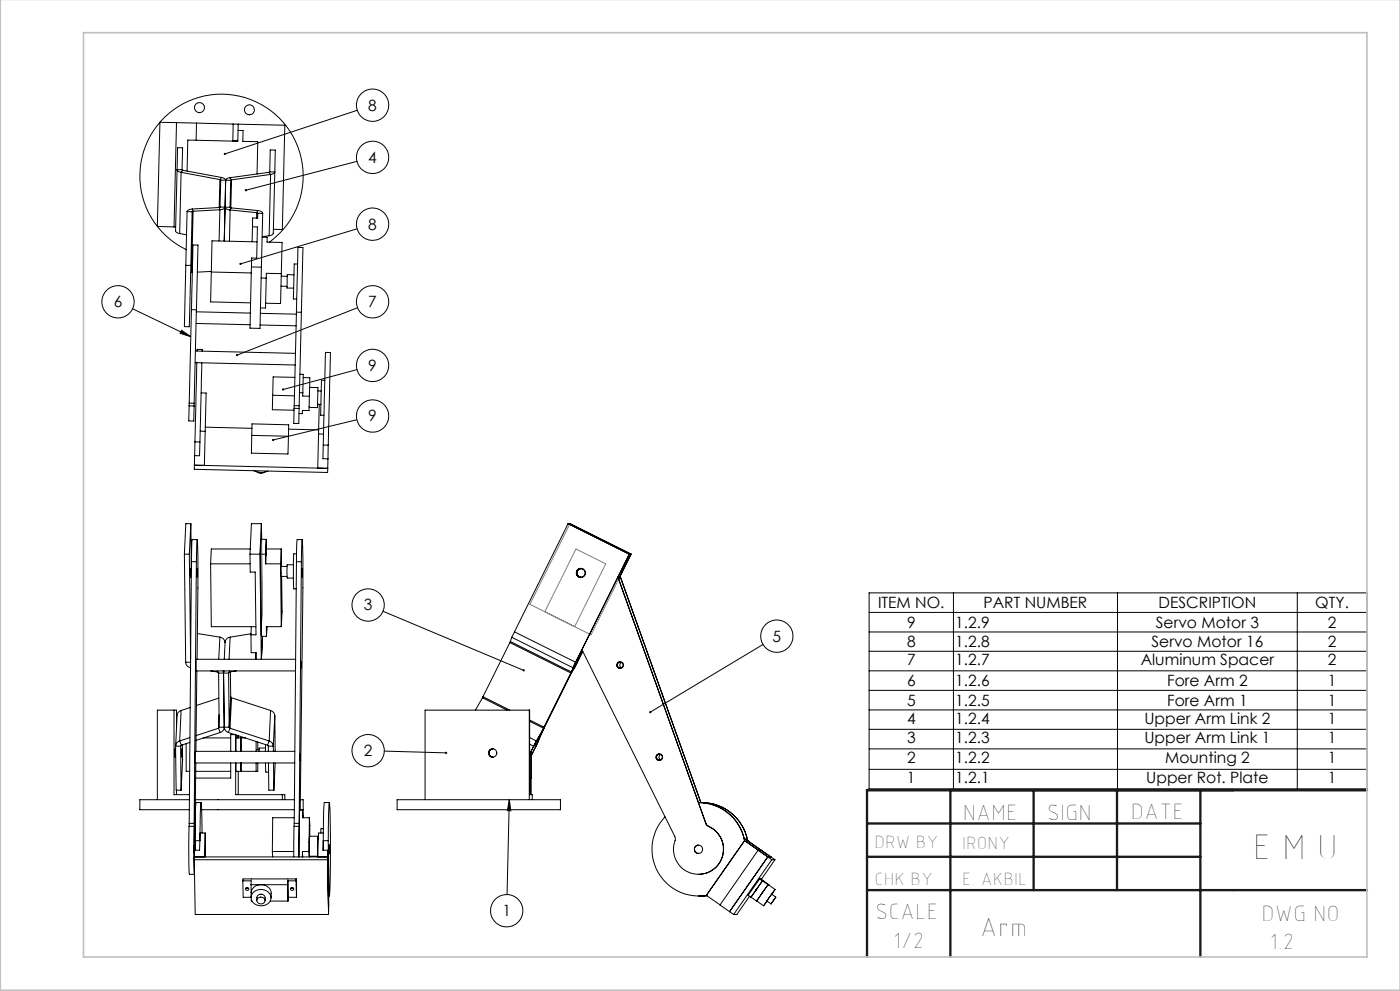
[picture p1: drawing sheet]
<svg xmlns="http://www.w3.org/2000/svg" width="420mm" height="297mm" viewBox="0 0 420 297" stroke-linecap="round" stroke-linejoin="round" font-family="sans-serif">
<g fill="none" stroke="#000" stroke-width=".3">
<path d="M53 36.8l32.4 .7-.7 31.3-2.7-.1M53 36.8l-5-.1-.8 31.2 5 .1M53 36.8l-.8 31.2M58.9 36.9l-.1 5.1M70 37.2l-.2 5M71.4 39.1h1.5l-.1 3.3 4.5 .1-.2 9.6M71.5 37.2l-.2 5M107.2 33.1l-39.7 13M53.1 50.8a1.19 1.19 0 0 0 1.2 .8M53.1 50.8l-.4 18.4a1.3 1.3 0 0 0 1.2 .8M53.1 50.8l1.5 .1M53.1 50.8l.2-6.5h1.5l-.2 6.6"/>
<path d="M54.3 51.6l11.7 2.2M54.3 51.6l-.4 18.4M54.6 50.9l.3 .1M54.9 51l-.6 .6M54.9 51l11.6 2.2M66 53.8l.2 .2M66 53.8l-.2 8.4M66.2 54h3M66.2 54l-.2 8.1M66.5 53.2l.9 .3 .3 .5M66.5 53.2l-.5 .6M67.7 54l-.2 8.1"/>
<path d="M69 53.3a1.27 1.27 0 0 0-1.3 .7M69 53.3l.5 .6M69.2 54l-.2 8.1M69.5 53.9l-.3 .1M69.5 53.9l-.2 8.4M69.8 42.2h1.5M69.8 42.2v.1M71.3 42.2l-15-.2-.2 9.3M80.7 51.6l.5 .7M80.7 51.6l-11.7 1.7M80.9 51.5l-.2 .1M80.9 51.5h1.5"/>
<path d="M80.9 51.5l.2-6.6 1.5 .1-.2 6.5M81.2 52.3l-.4 18.4M81.2 52.3l-11.7 1.6M82.4 51.5l-.4 18.4a1.22 1.22 0 0 1-1.2 .8M82.4 51.5a1.27 1.27 0 0 1-1.2 .8M107.1 48.4l-33.3 8.6M52.2 68h.5M53.9 70l2.1 .4M55.7 79.5h1.6M56.1 63.4l1.5 .1M56.1 63.4l-.4 16.1M57.6 63.5l-.8 34.4h-1.5l.4-18.4"/>
<path d="M57.7 62.6a1.46 1.46 0 0 0-1.6 .8M57.7 62.6l.2 .7M57.9 63.3l-.3 .2M57.9 63.3l-.4 18.4M65.7 62.2l-8 .4M65.7 62.2l.3 .7M66 62.9l-8.1 .4M66 62.9l-.3 9.3M66 62.1l-.3 .1M66 62.1h3M67.5 62.1a1.51 1.51 0 0 0 1.5 .8M67.5 62.1a1.46 1.46 0 0 1-1.5 .8"/>
<path d="M67.5 62.1l-.2 10.1M69 62.1l.3 .2M69 62.9l8 .8M69 62.9l-.2 9.4M69.3 62.3l-.3 .6M69.3 62.3l8 .8M75.7 68h1.5l-.2 9.4-1.5-.1-.1 2.7M75.7 68l-.1 4.5M77 63.7l.3 .2M77 63.7v1.6M77.1 72.5l-13.5-.3-.2 9.3M77.3 63.1a1.51 1.51 0 0 1 1.5 .9"/>
<path d="M77.3 63.1l-.3 .6M77.3 63.9v1.5l-1.5-.1-.1 2.7M77.3 63.9l1.5 .1M78.7 71.1h1.5l-.1 1.5 4.5 .1-.4 18.3-4.5-.1M78.8 64l-.4 16.1M80.8 70.7l-2.1 .2M80.8 72.6a24.5 24.5 0 0 0 2.9-37.3 24.5 24.5 0 0 0-37.3 3.3 24.5 24.5 0 0 0 9.4 36.2M89.3 79.1h-1l-.3 9.8v.7h1M107.1 68.6l-35 10.5M39.8 92.5l17.4 8.4M54.5 99l2.7 1.9-3.2-1zM57.4 92.8l.5-19.4h1.5l-.5 19.4"/>
<path d="M57.4 92.8h1.5M57.4 92.8l-.6 28M57.5 81.7l-.3 .1M57.7 81.6l-.2 .1M58.8 96.9l16.2 .4M58.9 93.4l16.2 .4M58.9 92.8l-.7 28.1M63.4 81.5l12 .3M63.4 81.5l-.2 9 12 .3M63.4 81.3l-4.2 .3M75.4 80l-.4 18.4h3l.4-18.3M75.4 80l3 .1"/>
<path d="M78 97.4l10.8 .2M78.1 93.9l10.8 .3M78.4 83.3l1.5 .1M84.3 85.8h1.8M84.4 82.8h1.8M84.4 82l-4.5-.1-.2 10.4h-1.6M88.2 82.4l-2-.1-.1 1v3l2 .1M88.9 93.6l.5-19.4h1.5l-.5 19.4M88.9 93.6h1.5M88.9 93.6l-.6 28M90.4 93.6l-.7 28M107.3 92.2l-36.2 14.2"/>
<path d="M58.6 108.7l29.9 .7M58.6 105.2l30 .7M59.1 108.7l-.6 23.7M59.1 105.2l.1-.5h1.4v.5M60.3 117.8h1.5l-.5 21.7M60.5 108.7l-.5 23.8M81.8 118.5l6.5 .1M88.4 113.1l-6.4-.1-.3 9.8 6.5 .1M89.9 117.7h.9M90 112.2h1l-.2 5.5M90.8 117.7v1h2M90.9 113.2h2.1l-.2 5.5"/>
<path d="M92.8 118.7l-.1 4.3h-2v1h-1M92.9 116.1l2.5 .1v1.7l-.2 4.3-2.5-.1M95.4 117.2h.9M97.4 114l-1-.1v.3l-.2 10.3h1M107.1 110.8l-22.2 5.9M56.7 121.6l-.1 4.5 1.5 .1 .1-4.5M56.7 121.6l1.5 .1M56.8 120.8l-.1 .8M56.8 120.8l1.4 .1M58.2 120.9v.8M58.3 139.4l40 1M58.3 139.4v1.2l40 1v-1.2"/>
<path d="M58.5 132.4l1.5 .1M58.5 132.4l-.2 7M60 132.5l-.1 4.1h-1.5M60 129.2l1.6 .1M61.6 128l14 .4M75.5 130.5l11 .2M75.6 127l11 .3-.2 8.8-11-.3zM86.6 128.6l9 .2M88.2 122.4l-.1 4.5h1.5l.1-4.5M88.2 122.4h1.5M88.3 121.6l-.1 .8M88.3 121.6h1.4"/>
<path d="M89.7 121.6v.8M95.2 121.2h1.1M95.6 130.1h1.4M95.6 130.1l-.3 10.2M95.8 121.2l-.2 8.9M97 133.4l.6-27.8 1.5 .1-.6 27.7M97 133.4h1.5M97 133.4l-.1 4.1h1.5M98.4 137.5l-.1 2.9M98.5 133.4l-.1 4.1M107.1 125.8l-25.2 6.1M57.3 156.9h-1.6l-.4 9.2"/>
<path d="M57.3 156.9l-.5 9.2M57.3 156.9l.1 13.8M76.2 141.1a4.9 4.9 0 0 0 4.2 .1M77.2 141.5a1.76 1.76 0 0 0 2.1 0M78.4 156.9l-.4 9.2M78.4 156.9l.1 4.7M78.4 156.9h-3l-.4 9.2M170.4 156.9h.1M170.4 156.9l-16.1 32.5M170.4 156.9l18.4 9.2M170.9 156.9l18.4 9.2M170.9 156.9l-.1 .2"/>
<path d="M55.3 166.1h1.5M55.3 166.1l.4 32.4M56.8 166.1l.4 31.4M57.2 170.4v2.7zM57.4 168.3h1.5M57.4 168.3l-.6 78.5M58.9 168.3l.3-6.6 .2 11.3-.3 24.6M58.9 168.3l-.7 78.5M59.2 170.5v2.5zM59.2 161.7h-1.6l-.2 6.6M63.2 169l.2 18.8h13.4M63.2 169h11.8"/>
<path d="M75 166.1h3M75 166.1l.1 5.3h1.5l.2 18.8h-1.5M75.1 164.5h-11.7l-.2 4.5M78 166.1l.4 31.5M78.1 166.1l.3 24.6h1.5M78.1 166.1h1.6M79.7 166.1v2.9M79.7 169h4.5M79.7 165.6v1zM79.8 163.4v1zM79.9 161.6l-.2 4.5M79.9 161.6v2.9"/>
<path d="M79.9 161.6h-1.5l-.3 4.5M79.9 164.5l-.2 4.5M79.9 164.5h4.5M84.2 169l.2 18.8M84.4 164.5l-.2 4.5M84.4 164.5l.1 5.3M84.5 172.8l.1 10.5-.2 4.5M86.1 169.8h-1.8v3h1.8M88 169.3h-1.9v1.8v2.1h1.9M88.9 166h-.8l-.1 2.5 .1 8h.8M88.9 168.3h1.5M88.9 168.3l-.6 78.5"/>
<path d="M90.4 168.3l.3-6.6 .2 14.5-.8 66.6M90.4 168.3l-.7 78.5M90.6 161.7l-1.5 .1-.2 6.5M90.7 170.5l-.1 2.5zM173.2 172.2l.5 .6 .6 .2M174.3 170.4a1.38 1.38 0 0 0-1.4 1.3 1.38 1.38 0 0 0 1.4 1.4M174.3 170.5h-.1a1.28 1.28 0 0 0-1 1.7M185.4 173l26.4 73.8M186 172.7l24.3 67.9M186.1 172.7l24.2 67.8a14.1 14.1 0 0 1 14 11.5M186.2 171.3l.4 .1M186.6 171.4h.1"/>
<path d="M188.8 166.1h.1M188.8 166.1l-16.1 32.4M189.3 166.1h.1M189.3 166.1l-2.7 5.3M189.3 166.1l-3.7 7.5 1-2.2M260.7 177.7h149.4v58.7h-149.4zM286 177.7v58.7M335.2 177.7v58.7M389.2 177.7v58.7M55.7 198.5a1.64 1.64 0 0 0 1.5 1.6M55.7 198.5h1.5M59.2 189.9l6.8 1.1"/>
<path d="M66 191a1.78 1.78 0 0 1 1.5 1.5M66 191l-.4 6.6M67.5 192.5l-.2 5.1M69 191a1.71 1.71 0 0 0-1.5 1.5M69 191l-.3 6.6M75.3 190.2l.1 5.4h1.4l.1 2M75.3 189.9l-6.3 1.1M75.4 187.8l-.1 2.4M76.7 195.6v2M78.8 190.7l-.4 6.9M80 188v1zM80.1 187.8l-.2 2.9"/>
<path d="M84.4 187.8h-4.5v2.9M88.7 197.6h-29.8l-.1 .2 .1 3.3h29.8M90.4 198.3v2zM114.9 183.2l42.2 17.7M153 192.6l18.3 9.1M153 192.6l-8.1 16.2M153.1 192.3l-.1 .3M153.1 192.3l18.3 9.1M153.5 191l18.4 9.1M153.5 191l-.4 1.3M154.3 189.4l-.8 1.6M154.3 189.4l18.4 9.1"/>
<path d="M172.5 198.8l-.6 1.3M172.5 198.8l-.4 1.3M172.6 198.6l.4 .2M172.7 198.5l-.8 1.6M172.7 198.5l-.2 .3M172.8 198.3l.4 .2M173 198.8l-.6 1.3M173 198.8l-.8 1.3M173.2 198.5l-.2 .3M173.2 198.5h.1M173.2 198.5l-.8 1.6M174.2 195.4l.4 .2"/>
<path d="M174.6 195.6l-1.4 2.9M174.6 194.7l28 56.6a7.7 7.7 0 0 0 1.2 8 7.7 7.7 0 0 0 7.8 2.5 7.5 7.5 0 0 0 5.4-6.8 7.5 7.5 0 0 0-4.5-7.4M174.8 195.2l-.2 .4M174.8 195.2l-1.6 3.3M185.2 199.7l.5 .5 .4 .1M186.1 198.3h-.2a.99 .99 0 0 0-.7 1.4M186.4 198.5l-.1 .1a.86 .86 0 0 0 .1 1.5M228.9 193.1l-33.8 20.3M260.7 189.4h149.4M260.7 195.2h149.4M260.7 183.5h149.4M52.2 212.8v25.4h4.6"/>
<path d="M53 217.8v-5h-5.8v26.9M54.3 212.9a1.62 1.62 0 0 0-1.2 1.5l-.4 9.2M54.3 212.9l-.4 9.2M57 212.1l-2.7 .8M59.1 201.1l-.3 24.1M63.3 201.1l2 .3M65.3 201.4l.3 .3M65.3 201.1v.3M65.5 218.3l.6 1.2M65.5 218.3l-6.7 2.1M65.6 201.7h3M65.6 201.7l.2 16.2"/>
<path d="M65.7 209.2l-6.8 2.2M65.7 214.2l-.2 4.1M65.8 217.9l-.3 .4M65.8 217.9h3M66.1 219.5l-7.3 2.4M66.9 201.1l.2 .6M67.1 201.7l.2 16.2M67.1 201.1v.5M67.2 201.1l-.1 .6M67.3 217.9a1.8 1.8 0 0 0 1.2 1.6M67.3 217.9a1.7 1.7 0 0 1-1.2 1.6M67.3 218h.1"/>
<path d="M68.5 219.5l11.8 3.8M68.6 201.7l.2 16.2M68.6 201.7h.1M68.8 217.9l.2 .4M68.8 201.1l.1 .3M68.9 201.4l-.3 .3M69 218.3l-.5 1.2M69 218.3l11.8 3.8M69.1 201.4l.1 7.4M69.2 208.8l.3 .3M69.2 208.8l-.4 9.1M69.5 209.1l-.5 9.2"/>
<path d="M69.5 209.1l11.7 3.8M70.9 201.1l-2 .3M81.2 212.9a1.68 1.68 0 0 1 1.2 1.6M81.2 212.9l-.4 9.2M82.4 214.5l-.4 9.1M82.4 214.5l.2 10.7M144.7 209.1l-2.1 3.7M144.7 209.1l7.5 3.7M144.9 208.8l-.2 .3M144.9 208.8l8 4M158.8 212.8v26.9M158.9 216.2l4.2 2.1"/>
<path d="M158.9 215.8l4.3 2.1M162.5 219.5l-2.2 3.8M162.5 219.5h.1M162.5 219.5l-1.6 3.8M163.1 218.3l-.6 1.2M163.1 218.3l-2.2 3.8M163.2 218.3l-.7 1.2M163.2 218.3l-1.7 3.8M163.2 217.9l-.1 .4M163.2 217.9h.1M163.3 217.9l-.8 1.6M163.3 217.9l-.1 .4"/>
<path d="M171.3 201.7h.1M171.3 201.7l-8.1 16.2M171.4 201.7l-8.1 16.2M171.4 201.4l-.1 .3M171.6 201.4l-.2 .3M171.9 200.1l-.5 1.3M172.1 200.1l-.8 1.6M172.1 200.1l-.7 1.3M172.1 200l.1 .1M172.2 200.1l-.9 1.6M172.2 200.1l-.6 1.3M172.4 200.1l-.8 1.3"/>
<path d="M260.7 201h149.4M260.7 206.9h149.4M260.7 212.8h149.4M260.7 218.6h149.4M52.5 224.5v2.4zM52.7 223.6h1.5M52.7 223.6l.1 13.2h1.5M53 236.8v1.4M53.9 222.1a1.71 1.71 0 0 0-1.2 1.5M53.9 222.1l.5 1.2M54.2 223.6l.1 13.2M54.2 223.6h.1"/>
<path d="M54.4 223.3l-.2 .3M54.5 224.4v2.5zM54.7 223.2l.1 4.5-.5 9.1M55.8 222.8v8.4h1.1M56.8 239.7h-14.9v3h14.9M57 221l-3.1 1.1M57 222.5l-2.6 .8M58.6 239.7h29.7M58.7 231.2h10.5M58.7 228.7l-.2 23.2M61 221.2h8.2M69.2 228.7v4.5h-10.5"/>
<path d="M70.5 220.2h-1.3v5M70.7 228.7v9.5h14.7v1.5M70.7 220.2v5M70.8 228.7v2.5h6.5v-2.5M70.8 220.3v.9M71.3 220.4v.8M71.5 220.5v.7M71.5 231.2v7M72.2 221.2v4M72.2 228.7v2.5M72.3 228.7v.5zM72.3 223.2v1z"/>
<path d="M72.3 221.2v4M72.3 228.7v2.5M73.6 221.2h-2.8v4M76.8 222.2v3M76.8 228.7v2.5M77.3 222.4v2.3M77.7 224.7h-.8v.5M79.7 228.7l.1 2.7h.8M79.7 223.1l-.1 2.1M79.7 224.2h-1.9l-.1 1M80.3 223.3l.2 .3M80.5 223.6h1.5"/>
<path d="M80.5 223.6v1.6M80.5 228.7l.1 8.1h1.6M80.8 222.1a1.71 1.71 0 0 1 1.2 1.5M80.8 222.1l-.5 1.2M82 223.6v1.6M82.1 228.7l.1 8.1M82.6 228.7l-.4 8.1M84.7 238.2v1.5M88.4 225.2h-29.8v.2v3.3h29.8M90.1 225.9v2zM90.1 239.7h.8v3h-.8M115.3 225.1l18.5 .5"/>
<path d="M119.1 239.7h49v3h-49zM147.2 224.6l.6-.2a1.24 1.24 0 0 0-1.1 1.3 1.24 1.24 0 0 0 1.1 1.2 1.24 1.24 0 0 1-1.1-.9 1.24 1.24 0 0 1 .5-1.4zM147.9 224.4a1.24 1.24 0 0 0-1.2 1.3 1.24 1.24 0 0 0 1.2 1.2M152.8 239.7l.4 3.3h-1zM152.8 239.7l-.7 28.4M158.9 223l1.2 .6M158.9 221l2 1.1M159 233.2l-.1 5v-25.4h-31.4v26.9M159.3 225.3v7.9h-.4M159.3 225.2v13h.4v1.5M160.1 223.6h.1M160.1 223.6l-1.2 2.4"/>
<path d="M160.1 223.6l-1.2 2.5M160.3 223.4l.5 .2M160.3 223.3l-.2 .3M160.4 223.1l.5 .2M160.8 223.6h.1M160.8 223.6l-1.5 3M160.9 223.3l-.1 .3M160.9 222.1l-.8 1.5M160.9 222.1l-.6 1.2M161.5 222.1l-.7 1.5M161.5 222.1l-.6 1.2M197.8 225.9a1.01 1.01 0 0 0-1 1 1.01 1.01 0 0 0 1 1"/>
<path d="M198.2 226.1l-.2 .1a.86 .86 0 0 0 .2 1.5M260.7 224.4h149.4M260.7 230.6h149.4M56.7 247.6v13.8l.1 .6h1.5M56.7 247.6h1.5M56.8 246.8l-.1 .8M56.8 246.8h1.4M58.2 247.6l-.1 9.8 .2 4.6v-.2M58.2 246.8v.8M58.3 257.7l.3 16.4h40M58.3 257.7h40M58.3 253.3v2.5z"/>
<path d="M58.3 256.8h40M58.3 256.8v.9M58.5 251.9v2.9zM60.3 240.5l-1.5 .1-.3 11.4M60.5 242.7h27.8M60.6 249.7l-.3-9.2-.3 11.5h-1.5M61.6 249.7h-1.6l-.1 5.1h-1.5l-.1 2M61.6 249.7l-.3 7.1M61.6 249.7l.1 7.1M81.7 255.2h6.4M81.7 255.2l.1 1.6M88.2 247.6l-.1 9.2"/>
<path d="M88.2 247.6h1.5M88.3 246.8l-.1 .8M88.3 245.1h-6.5l-.1 10.1M88.3 246.8h1.4M89.7 247.6l-.1 9.2M89.7 246.8v.8M90.7 255.2h2M90.7 255.2v1.6M90.7 255.2l.1 1.6M90.8 242.8v2.3h2M90.8 242.8h-.9l-.2 14M90.8 242.8l.2 2.3"/>
<path d="M90.9 244.6v.5zM92.7 255.2l.1 1.2M92.7 252.4l.1 4M92.7 252.4v2.8M92.8 256.4v.2M92.8 256.4v.4l.1-.2M92.8 245.1l-.1 7.3M92.8 245.1l.1 5.5M95.3 250.6h-2.5l-.1 1.8M95.3 255.6h.1M95.5 251.6l-.2-1v6h-2.5M97 252h1.5"/>
<path d="M97 252v2.8M97 252l-.1 2.8h1.5M97 249.7h-1.4l-.3 7.1M97 248.4h-.7l-.1 1.3M98.3 257.7l.3 16.4M98.3 256.8l.3 16.4M98.3 256.8v.9M98.4 254.8l-.1 2M98.4 254.8l.2 18.4M98.5 252l.3-11.5 .3 5v13.5l-.3 9.5-.1-.1M98.5 252l.2 16.4M98.8 253.1v2.8z"/>
<path d="M98.8 240.5l-1.5 .1-.3 11.4M199.5 244.8a14 14 0 0 0-2.3 16.3 14 14 0 0 0 14.7 7.3M209.5 240.5a14 14 0 0 1 13.9 11.5 14.1 14.1 0 0 0-13.9-11.5zM209.6 253.3a1.24 1.24 0 0 0-1.3 1.2 1.24 1.24 0 0 0 1.3 1.3M210.5 240.5h.1M210.5 240.5a13.9 13.9 0 0 1 13.8 11.5M211.8 246.8l.7 .8M211.8 246.8l.8 .8M212.5 247.6h.1M212.6 247.6a7.5 7.5 0 0 1 4.3 8.5 7.5 7.5 0 0 1-7.3 5.9M223.2 251.2l8 5.6M223.3 252h.1"/>
<path d="M223.3 252l-11.4 16.4M223.4 252l-11.5 16.4M223.4 251.9l7 4.9M224.3 252h.1M227.5 254.8l-11.5 16.4M228.4 254.8h.1M228.4 254.8l2.9 2M230.3 256.8h1M230.3 256.8l-11.4 16.4M230.3 256.8l1.2 .9M231.3 256.8l1.2 .9M231.5 257.7h1"/>
<path d="M231.5 257.7l-11.4 16.4M232.5 257.7l-4.1 5.8M72.8 264l.2 4.9h2.3a3.1 3.1 0 0 1 2.3-3.7 3.1 3.1 0 0 1 3.8 2.1l-.1 1.8M72.8 264h2.6l-.1 1.1M73.8 266.1l.7 .1M75.3 265.1l.1 2.4M75.4 269.6v.4h.2M76.1 267.3a3.2 3.2 0 0 1 5.2 1.8 3.1 3.1 0 0 1-3 2.4 3.1 3.1 0 0 1-3-2.4l.2-.9zM77 269.8v-.8a1.28 1.28 0 0 1 1.3-1 1.28 1.28 0 0 1 1.3 1.1l-.1 .8M77.3 269.3a1.19 1.19 0 0 1 1.5-.4 1.19 1.19 0 0 1 .5 1.6 1.19 1.19 0 0 1-1.6 .3 1.19 1.19 0 0 1-.4-1.5zM81.1 270h5.3M86.4 264h2.5"/>
<path d="M86.4 264l-.1 1.1h-11M86.4 264v6M87.3 266.1l.7 .1M88.9 263.4h-16l-.1 .6M88.9 263.4v.6M88.9 263.4v5.5M88.9 264v4.9M88.9 268.9h-2.5v1.1M98.6 273.2v.9M98.6 268.5h.2M98.6 268.4h.1M209.5 262h.1"/>
<path d="M210.1 268.5l2-.1-1.6 .1M210.5 268.5h.1M211.9 268.4h.1M211.9 268.4l-2.3 .1M211.9 268.4l4.1 2.8M216 271.2l2.9 2M218.9 273.2l1.2 .9M224.9 268.6l-3.8 5.5h-1M225.2 268.9h.1M225.3 268.9l1.7 1.1M227 270h.1M227 270l2.1 1.5"/>
<path d="M227.3 266.1l-.6 .7zM227.9 263.4h.3l2.4 1.7M227.9 263.4l.8 .6M227.9 263.4l-3.5 4.9 .8 .6M228.7 267.6l-1.7 2.4M228.7 264h.1M228.7 264l-3.5 4.9M228.7 264l1.7 1.1M228.7 264l-3.4 4.9M230.1 270l1.2 .9M230.4 265.1h.2M230.4 265.1l-1.7 2.5"/>
<path d="M230.6 265.1v.1M232.5 266.6l-3.4 4.9 1-1.4M232.5 266.6l-.9 1.4M232.5 266.6l-2-1.5-1.8 2.5M232.7 268.8l-1.2-.8-1.4 2M232.7 268.8l-1.4 2.1z"/>
<circle cx="59.8" cy="32.2" r="1.51"/>
<circle cx="74.8" cy="32.9" r="1.49"/>
<circle cx="111.8" cy="31.5" r="4.8"/>
<circle cx="111.8" cy="47.2" r="4.8"/>
<circle cx="111.8" cy="67.2" r="4.8"/>
<circle cx="35.4" cy="90.4" r="4.8"/>
<circle cx="111.8" cy="90.4" r="4.8"/>
<circle cx="111.8" cy="109.5" r="4.8"/>
<circle cx="111.8" cy="124.7" r="4.8"/>
<circle cx="174.3" cy="171.7" r="1.37"/>
<circle cx="174.3" cy="171.7" r="1.25"/>
<circle cx="110.4" cy="181.3" r="4.8"/>
<circle cx="186.1" cy="199.3" r=".99"/>
<circle cx="186.1" cy="199.3" r=".87"/>
<circle cx="233.1" cy="190.7" r="4.8"/>
<circle cx="110.4" cy="225" r="4.8"/>
<circle cx="147.8" cy="225.7" r="1.26"/>
<circle cx="197.8" cy="226.9" r="1.01"/>
<circle cx="197.8" cy="226.9" r=".87"/>
<circle cx="209.5" cy="254.5" r="1.25"/>
<circle cx="74.1" cy="266.5" r=".45"/>
<circle cx="87.6" cy="266.5" r=".46"/>
<circle cx="152" cy="272.9" r="4.8"/>
</g>
<path d="M285.1 236.8v50M310.1 236.8v30M335.1 236.8v30M360.1 236.8v50M410.1 236.8h-150v50M260.1 246.8h100M260.1 256.8h100M260.1 266.8h150" fill="none" stroke="#191924" stroke-width=".7"/>
<path d="M.1 -.1v296.9h419.9M25 9.8h385.1v277h-385.1z" fill="none" stroke="#c0c0c0" stroke-width=".5"/>
<path d="M78.4 156.9l.3 24.2-.4 9.1-.3-24.1zM171 156.9l18.3 9.2-12 24.1-18.3-9.1zM78.4 164.5l.2 18.8-.2 4.5-.2-18.8zM163.4 183.3l9.4-18.8 8.9 4.5-9.3 18.8" fill="none" stroke="#808080" stroke-width=".3"/>
<g fill="#000">
<path d="M73.5 56.8l-.1 .3 .4-.1-.4 .1a.34 .34 0 0 0 .5 .2 .34 .34 0 0 0 .1-.5 .34 .34 0 0 0-.5 0zM70.8 106.2v.3l.3-.1-.3 .1a.34 .34 0 0 0 .5 .2 .34 .34 0 0 0 .1-.5 .34 .34 0 0 0-.6 0zM54.5 99l2.7 1.9-3.2-1zM67.2 45.9l-.1 .3 .4-.1-.4 .1a.34 .34 0 0 0 .5 .2 .34 .34 0 0 0 .1-.5 .34 .34 0 0 0-.5 0zM72 78.8l-.2 .4 .3-.1-.3 .1a.35 .35 0 0 0 .5 .2 .35 .35 0 0 0 .2-.5 .35 .35 0 0 0-.5-.1zM84.7 116.4l-.1 .4 .3-.1-.3 .1a.35 .35 0 0 0 .5 .3 .35 .35 0 0 0 .1-.5 .35 .35 0 0 0-.5-.2zM81.7 131.6l-.1 .3h.3h-.3a.34 .34 0 0 0 .5 .2 .34 .34 0 0 0 .1-.5 .34 .34 0 0 0-.5 0z"/>
<path d="M152.8 239.7l.4 3.3h-1zM133.6 225.4a.34 .34 0 0 0 .1 .5 .34 .34 0 0 0 .5-.3h-.4h.4l-.3-.3zM156.8 200.7l.1 .5 .5-.1-.3-.2 .3 .1-.1-.4zM194.9 213.1l-.1 .5 .3-.2-.3 .2a.35 .35 0 0 0 .5 .1 .35 .35 0 0 0 .1-.5 .35 .35 0 0 0-.5-.1z"/>
</g>
<text font-size="11.1" x="375.8" y="257.4">E M U</text>
<text font-size="8.3" x="294" y="280.6">Arm</text>
<g font-size="6.9">
<text x="288.9" y="245.7">NAME</text>
<text x="314" y="245.7">SIGN</text>
<text x="339.2" y="245.5">DATE</text>
<text x="262.5" y="275.3">SCALE</text>
<text x="378.4" y="275.9">DWG NO</text>
<text x="267.8" y="284.2">1/2</text>
<text x="380.9" y="284.5">1.2</text>
</g>
<g font-size="5.6">
<text x="262.4" y="254.2">DRW BY</text>
<text x="288.7" y="254.3">IRONY</text>
<text x="262.4" y="265.3">CHK BY</text>
<text x="288.7" y="265.2">E. AKBIL</text>
</g>
<g font-size="4.7">
<text x="110.5" y="33.2">8</text>
<text x="110.5" y="48.8">4</text>
<text x="110.5" y="68.8">8</text>
<text x="34.1" y="92.1">6</text>
<text x="110.5" y="92.1">7</text>
<text x="110.5" y="111.2">9</text>
<text x="110.5" y="126.3">9</text>
<text x="109.2" y="183">3</text>
<text x="263.4" y="182.3">ITEM NO.</text>
<text x="295.1" y="182.3">PART NUMBER</text>
<text x="347.6" y="182.3">DESCRIPTION</text>
<text x="394.6" y="182.3">QTY.</text>
<text x="272.1" y="188.1">9</text>
<text x="286.6" y="188.1">1.2.9</text>
<text x="346.7" y="188.1">Servo Motor 3</text>
<text x="398.3" y="188.1">2</text>
<text x="231.8" y="192.3">5</text>
<text x="272.1" y="194">8</text>
<text x="286.6" y="194">1.2.8</text>
<text x="345.4" y="194">Servo Motor 16</text>
<text x="398.3" y="194">2</text>
<text x="272.1" y="199.3">7</text>
<text x="286.6" y="199.3">1.2.7</text>
<text x="342.2" y="199.3">Aluminum Spacer</text>
<text x="398.3" y="199.3">2</text>
<text x="272.1" y="205.6">6</text>
<text x="286.6" y="205.6">1.2.6</text>
<text x="350.1" y="205.6">Fore Arm 2</text>
<text x="398.3" y="205.6">1</text>
<text x="272.1" y="211.5">5</text>
<text x="286.6" y="211.5">1.2.5</text>
<text x="350.1" y="211.5">Fore Arm 1</text>
<text x="398.3" y="211.5">1</text>
<text x="272.1" y="216.9">4</text>
<text x="286.6" y="216.9">1.2.4</text>
<text x="343.3" y="216.9">Upper Arm Link 2</text>
<text x="398.3" y="216.9">1</text>
<text x="109.2" y="226.6">2</text>
<text x="272.1" y="222.8">3</text>
<text x="286.6" y="222.8">1.2.3</text>
<text x="343.3" y="222.8">Upper Arm Link 1</text>
<text x="398.3" y="222.8">1</text>
<text x="272.1" y="228.7">2</text>
<text x="286.6" y="228.7">1.2.2</text>
<text x="349.5" y="228.7">Mounting 2</text>
<text x="398.3" y="228.7">1</text>
<text x="272.1" y="234.7">1</text>
<text x="286.5" y="234.7">1.2.1</text>
<text x="343.9" y="234.7">Upper Rot. Plate</text>
<text x="398.3" y="234.7">1</text>
<text x="150.7" y="274.6">1</text>
</g>
</svg>
